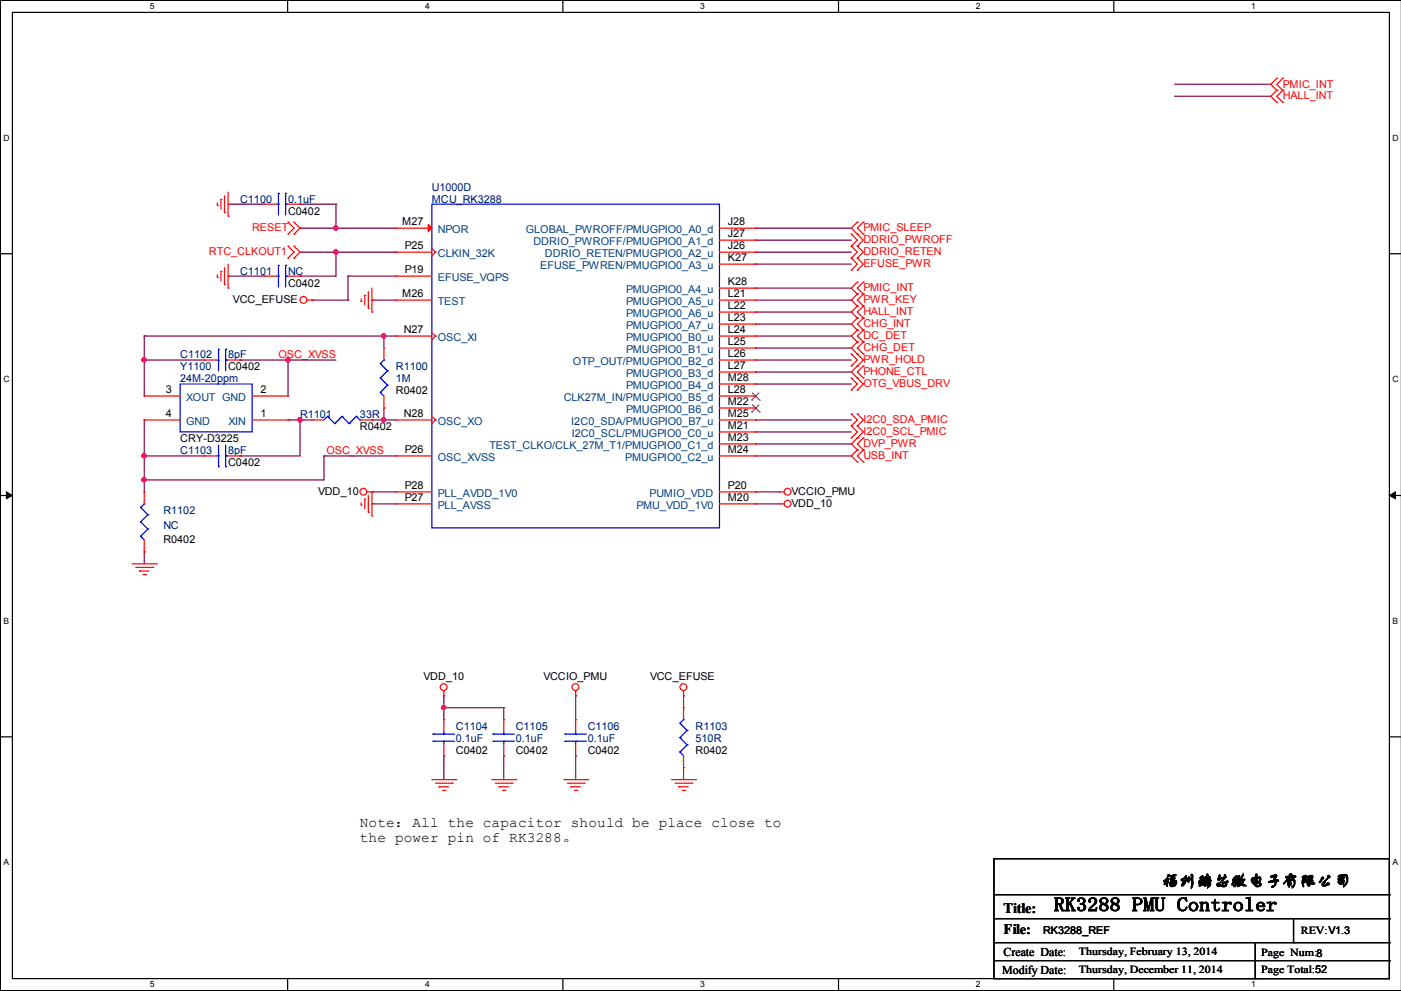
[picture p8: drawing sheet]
<svg xmlns="http://www.w3.org/2000/svg" width="297mm" height="210mm" viewBox="0 0 297 210" stroke-linecap="round" stroke-linejoin="round" font-family="sans-serif">
<path d="M2.6 2.6h291.9v204.7h-291.9zM297 .1h-296.9v209.8h296.9" fill="none" stroke="#000" stroke-width=".25"/>
<g fill="#fff">
<path d="M31.7 .3h1.1v2.1h-1.1z"/>
<path d="M31.7 207.6h1.1v2h-1.1z"/>
</g>
<path d="M61 .1v2.5M61 207.3v2.6" fill="none" stroke="#000" stroke-width=".25"/>
<g fill="#fff">
<path d="M90.1 .3h1v2.1h-1z"/>
<path d="M90.1 207.6h1v2h-1z"/>
</g>
<path d="M119.3 .1v2.5M119.3 207.3v2.6" fill="none" stroke="#000" stroke-width=".25"/>
<g fill="#fff">
<path d="M148.4 .3h1v2.1h-1z"/>
<path d="M148.4 207.6h1v2h-1z"/>
</g>
<path d="M177.7 .1v2.5M177.7 207.3v2.6" fill="none" stroke="#000" stroke-width=".25"/>
<g fill="#fff">
<path d="M206.8 .3h1.1v2.1h-1.1z"/>
<path d="M206.8 207.6h1.1v2h-1.1z"/>
</g>
<path d="M236.1 .1v2.5M236.1 207.3v2.6" fill="none" stroke="#000" stroke-width=".25"/>
<g fill="#fff">
<path d="M265.2 .3h1v2.1h-1z"/>
<path d="M265.2 207.6h1v2h-1z"/>
<path d="M.8 28.2h1.2v2h-1.2z"/>
<path d="M295.1 28.2h1.3v2h-1.3z"/>
<path d="M.8 79.3h1.2v2.1h-1.2z"/>
<path d="M295.1 79.3h1.3v2.1h-1.3z"/>
</g>
<path d="M.1 53.8h2.5M294.5 53.8h2.5" fill="none" stroke="#000" stroke-width=".25"/>
<g fill="#fff">
<path d="M.8 130.6h1.1v2h-1.1z"/>
<path d="M295.1 130.6h1.2v2h-1.2z"/>
</g>
<path d="M.1 105h2.5M294.5 105h2.5" fill="none" stroke="#000" stroke-width=".25"/>
<path d="M1.4 104.2l1.2 .8-1.2 .7zM294.5 105l1.2-.8v1.5z" fill="#000" stroke="#000" stroke-width=".21"/>
<g fill="#fff">
<path d="M.8 181.7h1.1v2h-1.1z"/>
<path d="M295.1 181.7h1.1v2h-1.1z"/>
</g>
<g fill="none" stroke="#000" stroke-width=".25">
<path d="M.1 156.1h2.5M294.5 156.1h2.5M210.7 181.9h83.8v25.4h-83.8zM210.7 189.6h83.8M210.7 194.6h83.8M210.7 199.7h83.8M266 199.7v7.6M274.2 199.7h.1M274.2 194.6v5.1M294.5 189.6h.1M294.5 194.6h.1M294.5 199.7h.1"/>
<path d="M210.7 203.5h83.8M266 207.3h.1M294.5 203.5h.1"/>
</g>
<g fill="none" stroke="#800040" stroke-width=".25">
<path d="M249 17.9h.1M249 17.9h20.3M249 20.4h.1M249 20.4h20.3M48.3 43.3h.1M48.3 58.5h.1M48.3 43.3h7.7M48.3 58.5h7.7M63.6 43.3h.1M63.6 48.3h.1M63.6 58.5h.1M63.6 53.4h20.3"/>
<path d="M63.6 48.3h20.3M63.6 43.3h7.6M71.2 48.3h.1M71.2 43.3h.1M71.2 53.4h.1M71.2 43.3v5M71.2 53.4v5.1h-7.6M73.7 58.5h.1M73.7 58.5v5.1M73.7 58.5h10.2M83.9 53.4h.1M160.1 56h.1"/>
<path d="M160.1 53.4h.1M160.1 48.3h.1M160.1 50.9h.1M160.1 56h20.3M160.1 53.4h20.3M160.1 48.3h20.3M160.1 50.9h20.3M30.6 71.2h.1M30.6 76.3h.1M30.6 71.2h53.3M30.6 71.2v12.7M30.6 76.3h12.7"/>
<path d="M50.9 76.3h.1M50.9 76.3h20.3M61 76.3h.1M61 76.3v7.6M66.1 63.6h.1M66.1 63.6h7.6M73.7 63.6h.1M78.8 63.6h.1M78.8 63.6h5.1M81.4 71.2h.1M81.4 71.2v2.5M160.1 61h.1"/>
<path d="M160.1 66.1h.1M160.1 71.2h.1M160.1 78.8h.1M160.1 76.3h.1M160.1 73.7h.1M160.1 68.7h.1M160.1 61h20.3M160.1 66.1h20.3M160.1 71.2h20.3M160.1 76.3h20.3M160.1 63.6h20.3M160.1 78.8h20.3"/>
<path d="M160.1 73.7h20.3M160.1 68.7h20.3M180.4 63.6h.1M30.6 96.6h.1M30.6 89h.1M30.6 96.6h12.7M30.6 89v15.2M50.9 96.6h.1M61 89h.1M61 89h5.1M63.6 89h.1M63.6 89v7.6h-12.7"/>
<path d="M68.7 96.6h.1M68.7 96.6h15.2M68.7 96.6v5.1h-38.1M78.8 89h.1M78.8 89h5.1M81.4 89h.1M81.4 86.4h.1M81.4 86.4v2.6M160.1 81.4h.1M160.1 91.5h.1M160.1 89h.1M160.1 94.1h.1"/>
<path d="M160.1 96.6h.1M160.1 96.6h20.3M160.1 89h20.3M160.1 81.4h20.3M160.1 91.5h20.3M160.1 94.1h20.3M30.6 101.7h.1M30.6 116.9h.1M30.6 116.9v2.6M78.8 104.2h.1M78.8 106.8h.1M78.8 104.2h5.1"/>
<path d="M78.8 106.8h5.1M160.1 106.8h.1M160.1 104.2h.1M160.1 104.2h5.1M160.1 106.8h5.1M94.1 149.9h.1M94.1 147.4h.1M94.1 149.9h12.7M94.1 147.4v5.1M106.8 149.9h.1M106.8 149.9v2.6M122 147.4h.1"/>
<path d="M122 147.4v5.1M144.9 147.4h.1M144.9 147.4v2.5M94.1 160.1h.1M94.1 160.1v5.1M106.8 160.1h.1M106.8 160.1v5.1M122 160.1h.1M122 160.1v5.1M144.9 162.6h.1M144.9 162.6v2.6"/>
</g>
<g fill="#f0f" stroke="#f0f" stroke-width=".25">
<circle cx="81.3" cy="71.2" r=".47"/>
<circle cx="81.3" cy="88.9" r=".47"/>
<circle cx="63.5" cy="88.9" r=".47"/>
<circle cx="30.5" cy="96.6" r=".47"/>
<circle cx="30.5" cy="76.2" r=".47"/>
<circle cx="71.2" cy="48.3" r=".47"/>
<circle cx="30.5" cy="101.6" r=".47"/>
<circle cx="61" cy="76.2" r=".47"/>
<circle cx="94" cy="149.9" r=".47"/>
<circle cx="71.2" cy="53.4" r=".47"/>
</g>
<g fill="none" stroke="#f00" stroke-width=".25">
<path d="M270.6 16.6h.1M270.6 19.1h.1M270.6 16.6l-1.3 1.3 1.3 1.2M270.6 19.1l-1.3 1.3 1.3 1.3M271.9 19.1h.1M271.9 16.6h.1M271.9 16.6l-1.3 1.3 1.3 1.2M271.9 19.1l-1.3 1.3 1.3 1.3M270.6 21.7h.1M271.9 21.7h.1M46.1 43.5h.1M46.1 58.8h.1"/>
<path d="M46.1 43v.5M46.1 58.3v.5M46.8 42.2h.1M46.8 57.5h.1M46.8 42.2v2.1M46.8 57.5v2M47.6 45h.1M47.6 41.5v3.5M47.6 56.7v3.6M48.3 45.8h.1M48.3 40.7v5.1M48.3 56v5"/>
<path d="M56 58.5h.1M56 43.3h.1M56 58.5h2.5M56 43.3h2.5M61 47.1h.1M61 49.6h.1M61 52.2h.1M61 54.7h.1M61 47.1l1.3 1.2-1.3 1.3M61 52.2l1.3 1.2-1.3 1.3M61 58.5h2.6M61 43.3h2.6"/>
<path d="M62.3 49.6h.1M62.3 47.1h.1M62.3 54.7h.1M62.3 52.2h.1M62.3 47.1l1.3 1.2-1.3 1.3M62.3 52.2l1.3 1.2-1.3 1.3M63.6 58.5h.1M63.6 43.3h.1M83.9 48.3h.1M83.9 53.4h.1M83.9 58.5h.1M83.9 48.3h7.6"/>
<path d="M83.9 53.4h7.6M83.9 58.5h7.6M91.5 54.2h.1M91.5 52.7l.8 .7M92.3 53.4h.1M92.3 53.4l-.8 .8M152.5 48.3h7.6M152.5 53.4h7.6M152.5 50.9h7.6M152.5 56h7.6M160.1 48.3h.1M160.1 50.9h.1"/>
<path d="M160.1 53.4h.1M160.1 56h.1M180.4 54.7h.1M180.4 52.2h.1M180.4 57.2h.1M180.4 49.6h.1M180.4 52.2l1.3 1.2-1.3 1.3M180.4 54.7l1.3 1.3-1.3 1.2M180.4 49.6l1.3 1.3-1.3 1.3M181.7 54.7h.1M181.7 52.2h.1M181.7 57.2h.1"/>
<path d="M181.7 47.1h.1M181.7 49.6h.1M181.7 59.8h.1M181.7 52.2l1.3 1.2-1.3 1.3M181.7 54.7l1.3 1.3-1.3 1.2M181.7 47.1l-1.3 1.2 2.6 2.6-1.3 1.3M181.7 59.8l-1.3 1.2 1.3 1.3M183 49.6h.1M183 47.1h.1M183 59.8h.1M183 47.1l-1.3 1.2 1.3 1.3M183 59.8l-1.3 1.2 1.3 1.3"/>
<path d="M43.3 76.3h.1M43.3 76.3h2.5M47.6 60.3h.1M48.3 61h.1M48.3 76.3h2.6M50.9 76.3h.1M65.1 63.6h1M66.1 63.6h.1M76.5 63.8h.1M76.5 63.3v.5M77.3 62.6h.1M77.3 62.6v2"/>
<path d="M78.1 65.4h.1M78.1 61.8v3.6M78.8 66.1h.1M78.8 61v5.1M81.4 73.7h.1M81.4 73.7v2.6M83.9 71.2h.1M83.9 63.6h.1M83.9 63.6h7.6M83.9 71.2h7.6M91.5 72h.1M91.5 70.4l.8 .8"/>
<path d="M92.3 71.2h.1M92.3 71.2l-.8 .8M152.5 63.6h7.6M152.5 71.2h7.6M152.5 61h7.6M152.5 66.1h7.6M152.5 68.7h7.6M152.5 73.7h7.6M152.5 76.3h7.6M152.5 78.8h7.6M160.1 61h.1M160.1 63.6h.1"/>
<path d="M160.1 66.1h.1M160.1 68.7h.1M160.1 71.2h.1M160.1 73.7h.1M160.1 76.3h.1M160.1 78.8h.1M180.4 77.6h.1M180.4 75h.1M180.4 75l1.3 1.3-1.3 1.3M181.7 69.9h.1M181.7 72.5h.1M181.7 77.6h.1"/>
<path d="M181.7 62.3h.1M181.7 64.9h.1M181.7 67.4h.1M181.7 75h.1M181.7 72.5l-1.3 1.2 2.6 2.6-2.6 2.5 2.6 2.6-1.3 1.2M181.7 69.9l-1.3 1.3 1.3 1.3M181.7 64.9l-1.3 1.2 1.3 1.3M181.7 62.3l-1.3 1.3 1.3 1.3M181.7 67.4l-1.3 1.3 1.3 1.2M183 72.5h.1M183 69.9h.1M183 77.6h.1"/>
<path d="M183 62.3h.1M183 67.4h.1M183 64.9h.1M183 75h.1M183 69.9l-1.3 1.3 1.3 1.3M183 77.6l-1.3 1.2 1.3 1.3M183 64.9l-1.3 1.2 1.3 1.3M183 62.3l-1.3 1.3 1.3 1.3M183 72.5l-1.3 1.2 1.3 1.3M183 67.4l-1.3 1.3 1.3 1.2M30.6 83.9h.1M30.6 89h.1"/>
<path d="M30.6 89h7.6M30.6 83.9h7.6M43.3 96.6h.1M43.3 96.6h2.5M48.3 96.6h2.6M50.9 96.6h.1M53.4 89h7.6M53.4 83.9h7.6M61 89h.1M61 83.9h.1M66.1 89h.1M66.1 89h2.6"/>
<path d="M76.3 89h2.5M78.8 89h.1M81.4 86.4h.1M81.4 83.9v2.5M83.9 89h.1M83.9 96.6h.1M83.9 89h7.6M83.9 96.6h7.6M91.5 89.7h.1M91.5 88.2l.8 .8M92.3 89h.1M92.3 89l-.8 .7"/>
<path d="M152.5 89h7.6M152.5 81.4h7.6M152.5 83.9h7.6M152.5 86.4h7.6M152.5 91.5h7.6M152.5 94.1h7.6M152.5 96.6h7.6M160.1 81.4h.1M160.1 83.9h.1M160.1 86.4h.1M160.1 89h.1M160.1 91.5h.1"/>
<path d="M160.1 94.1h.1M160.1 96.6h.1M180.4 92.8h.1M180.4 90.3h.1M180.4 87.7h.1M180.4 82.6h.1M180.4 80.1h.1M180.4 90.3l1.3 1.2-1.3 1.3M180.4 87.7l1.3 1.3-1.3 1.3M180.4 80.1l1.3 1.3-1.3 1.2M181.7 92.8h.1M181.7 95.3h.1"/>
<path d="M181.7 90.3h.1M181.7 87.7h.1M181.7 82.6h.1M181.7 80.1h.1M181.7 97.9h.1M181.7 90.3l1.3 1.2-2.6 2.6 1.3 1.2M181.7 87.7l1.3 1.3-1.3 1.3M181.7 95.3l-1.3 1.3 1.3 1.3M183 95.3h.1M183 92.8h.1M183 80.1h.1M183 97.9h.1"/>
<path d="M183 92.8l-1.3 1.3 1.3 1.2M183 95.3l-1.3 1.3 1.3 1.3M28 119.5h5.1M30.6 116.9h.1M30.6 104.2h.1M30.6 104.2v2.6M30.6 114.4v2.5M33.1 119.5h.1M76.5 107h.1M76.5 106.5v.5M77.3 105.7h.1M77.3 105.7v2.1"/>
<path d="M77.8 104.2h1M78.1 108.5h.1M78.1 105v3.5M78.8 104.2h.1M78.8 109.3h.1M78.8 104.2v5.1M83.9 104.2h.1M83.9 106.8h.1M83.9 104.2h7.6M83.9 106.8h7.6M152.5 104.2h7.6M152.5 106.8h7.6"/>
<path d="M160.1 104.2h.1M160.1 106.8h.1M165.2 104.2h.1M165.2 106.8h.1M165.2 104.2h1M165.2 106.8h1M28.8 120.2h3.5M29.5 121h.1M29.5 121h2.1M30.3 121.8h.5M30.8 121.8h.1M32.3 120.2h.1"/>
<path d="M94.1 147.4h.1M94.1 152.5h.1M94.1 146.4v1M94.1 152.5v2.5M94.1 157.6v2.5M106.8 152.5h.1M106.8 152.5v2.5M106.8 157.6v2.5M122 147.4h.1M122 152.5h.1M122 146.4v1M122 152.5v2.5"/>
<path d="M122 157.6v2.5M144.9 147.4h.1M144.9 149.9h.1M144.9 146.4v1M144.9 149.9v2.6M91.5 165.2h5.1M92.3 165.9h3.5M93 166.7h.1M93 166.7h2.1M93.8 167.5h.5M94.1 160.1h.1M94.3 167.5h.1"/>
<path d="M95.8 165.9h.1M96.6 165.2h.1M104.2 165.2h5.1M105 165.9h3.5M105.7 166.7h.1M105.7 166.7h2.1M106.5 167.5h.5M106.8 160.1h.1M107 167.5h.1M108.5 165.9h.1M109.3 165.2h.1M119.5 165.2h5"/>
<path d="M120.2 165.9h3.6M121 166.7h.1M121 166.7h2M121.8 167.5h.5M122 160.1h.1M122.3 167.5h.1M123.8 165.9h.1M124.5 165.2h.1M142.3 165.2h5.1M143.1 165.9h3.5M143.8 166.7h.1M143.8 166.7h2.1"/>
<path d="M144.6 167.5h.5M144.9 162.6h.1M144.9 160.1v2.5M145.1 167.5h.1M146.6 165.9h.1M147.4 165.2h.1"/>
<circle cx="64.3" cy="63.5" r=".72"/>
<circle cx="77" cy="104.2" r=".72"/>
<circle cx="166.9" cy="104.2" r=".72"/>
<circle cx="166.9" cy="106.7" r=".72"/>
<circle cx="94" cy="145.6" r=".72"/>
<circle cx="122" cy="145.6" r=".72"/>
<circle cx="144.8" cy="145.6" r=".72"/>
</g>
<g fill="none" stroke="#00f" stroke-width=".25">
<path d="M58.5 58.5h.5M58.5 43.3h.5M59 58.5h.1M59 56.2h.1M59 43.3h.1M59 41h.1M59 41v4.6M59 56.2v4.6M60.5 56.2h.1M60.5 58.5h.1M60.5 41h.1M60.5 43.3h.1"/>
<path d="M60.5 58.5h.5M60.5 41v4.6M60.5 56.2v4.6M60.5 43.3h.5M91.5 43.3h61v68.5h-61zM45.8 76.3h.5M46.3 76.3h.1M46.3 74h.1M46.3 74v4.6M47.8 74h.1M47.8 76.3h.1M47.8 74v4.6"/>
<path d="M47.8 76.3h.5M80.6 77h.1M80.6 77l1.5 1.6M81.4 76.3h.1M81.4 76.3l-.8 .7M82.1 78.6h.1M82.1 78.6l-1.5 1.5M38.2 81.4h15.2v10.1h-15.2zM45.8 96.6h.5M46.3 98.9h.1M46.3 96.6h.1M46.3 94.3v4.6"/>
<path d="M47.8 96.6h.1M47.8 98.9h.1M47.8 96.6h.5M47.8 94.3v4.6M69.4 88.2h.1M69.4 88.2l-.7 .8M69.4 88.2l1.6 1.5M71 89.7h.1M72.5 88.2h.1M72.5 88.2l-1.5 1.5M72.5 88.2l1.5 1.5M74 89.7h.1"/>
<path d="M75.5 88.2h.1M75.5 88.2l-1.5 1.5M75.5 88.2l.8 .8M76.3 89h.1M80.6 83.1h.1M80.6 80.1h.1M80.6 83.1l.8 .8M80.6 80.1l1.5 1.5M82.1 81.6h.1M82.1 81.6l-1.5 1.5M29.8 113.6h.1M29.8 110.6h.1"/>
<path d="M29.8 107.5h.1M29.8 113.6l.8 .8M29.8 110.6l1.5 1.5M29.8 107.5l1.5 1.6M30.6 106.8h.1M30.6 106.8l-.8 .7M31.3 112.1h.1M31.3 109.1h.1M31.3 112.1l-1.5 1.5M31.3 109.1l-1.5 1.5M91.8 155.5h.1M91.8 157.1h.1"/>
<path d="M91.8 155.5h4.6M91.8 157.1h4.6M94.1 157.1h.1M94.1 155.5h.1M94.1 155v.5M94.1 157.1v.5M104.5 155.5h.1M104.5 157.1h.1M104.5 155.5h4.6M104.5 157.1h4.6M106.8 157.1h.1M106.8 155.5h.1"/>
<path d="M106.8 155v.5M106.8 157.1v.5M119.7 155.5h.1M119.7 157.1h.1M119.7 155.5h4.6M119.7 157.1h4.6M122 157.1h.1M122 155.5h.1M122 155v.5M122 157.1v.5M144.1 159.3h.1M144.1 156.3h.1"/>
<path d="M144.1 153.2h.1M144.1 159.3l.8 .8M144.1 156.3l1.5 1.5M144.1 153.2l1.5 1.6M144.9 152.5h.1M144.9 152.5l-.8 .7M145.6 157.8h.1M145.6 154.8h.1M145.6 157.8l-1.5 1.5M145.6 154.8l-1.5 1.5"/>
</g>
<path d="M90.8 47.6l.7 .7-.7 .8z" fill="#f00" stroke="#f00" stroke-width=".25"/>
<path d="M159.3 84.8h.1M159.3 87.3h.1M159.4 83.2l1.6 1.6M159.4 85.7l1.6 1.6M160.9 83.2l-1.6 1.6M160.9 85.7l-1.6 1.6M161 84.8h.1M161 87.3h.1" fill="none" stroke="#804000" stroke-width=".21"/>
<text font-size="4.1" x="223.4" y="193">RK3288 PMU Controler</text>
<text font-size="3.6" x="246.2" y="187.7">福州瑞芯微电子有限公司</text>
<g font-size="3">
<text x="76.3" y="178.3">the power pin of RK3288。</text>
<text x="76.3" y="175.3">Note：All the capacitor should be place close to</text>
<text x="212.7" y="193.4">Title:</text>
<text x="212.7" y="198">File:</text>
</g>
<g font-size="2.5">
<text x="212.7" y="202.5">Create Date:</text>
<text x="212.4" y="206.3">Modify Date:</text>
</g>
<g font-size="2.3" fill="#f00">
<text x="271.9" y="18.5">PMIC_INT</text>
<text x="271.9" y="21.1">HALL_INT</text>
<text x="53.4" y="49">RESET</text>
<text x="183" y="49">PMIC_SLEEP</text>
<text x="183" y="51.6">DDRIO_PWROFF</text>
<text x="44.3" y="54.1">RTC_CLKOUT1</text>
<text x="183" y="54.1">DDRIO_RETEN</text>
<text x="183" y="56.6">EFUSE_PWR</text>
<text x="183" y="61.7">PMIC_INT</text>
<text x="183" y="64.3">PWR_KEY</text>
<text x="183" y="71.9">DC_DET</text>
<text x="183" y="66.8">HALL_INT</text>
<text x="183" y="69.3">CHG_INT</text>
<text x="59" y="75.8">OSC_XVSS</text>
<text x="183" y="77">PWR_HOLD</text>
<text x="183" y="74.4">CHG_DET</text>
<text x="183" y="82">OTG_VBUS_DRV</text>
<text x="183" y="79.5">PHONE_CTL</text>
<text x="183" y="89.7">I2C0_SDA_PMIC</text>
<text x="183" y="94.7">DVP_PWR</text>
<text x="183" y="92.2">I2C0_SCL_PMIC</text>
<text x="69.2" y="96.1">OSC_XVSS</text>
<text x="183" y="97.3">USB_INT</text>
</g>
<g font-size="2.3" fill="#000080">
<text x="91.5" y="40.4">U1000D</text>
<text x="50.9" y="42.9">C1100</text>
<text x="61" y="42.9">0.1uF</text>
<text x="91.5" y="42.9">MCU_RK3288</text>
<text x="50.9" y="58.2">C1101</text>
<text x="61" y="58.2">NC</text>
<text x="38.2" y="75.9">C1102</text>
<text x="48.3" y="75.9">8pF</text>
<text x="38.2" y="78.5">Y1100</text>
<text x="38.2" y="81">24M-20ppm</text>
<text x="83.9" y="78.5">R1100</text>
<text x="83.9" y="81">1M</text>
<text x="63.6" y="88.6">R1101</text>
<text x="76.3" y="88.6">33R</text>
<text x="38.2" y="96.3">C1103</text>
<text x="48.3" y="96.3">8pF</text>
<text x="34.6" y="109">R1102</text>
<text x="34.6" y="112">NC</text>
<text x="96.6" y="154.7">C1104</text>
<text x="109.3" y="154.7">C1105</text>
<text x="124.6" y="154.7">C1106</text>
<text x="147.4" y="154.7">R1103</text>
<text x="96.6" y="157.2">0.1uF</text>
<text x="109.3" y="157.2">0.1uF</text>
<text x="124.6" y="157.2">0.1uF</text>
<text x="147.4" y="157.2">510R</text>
</g>
<g font-size="2.3">
<text x="61" y="45.5">C0402</text>
<text x="85.3" y="47.8">M27</text>
<text x="154.3" y="47.8">J28</text>
<text x="85.8" y="52.8">P25</text>
<text x="154.3" y="50.3">J27</text>
<text x="154.3" y="52.8">J26</text>
<text x="85.8" y="57.9">P19</text>
<text x="154.3" y="55.4">K27</text>
<text x="49.4" y="64.3">VCC_EFUSE</text>
<text x="61" y="60.7">C0402</text>
<text x="85.3" y="63">M26</text>
<text x="154.3" y="60.5">K28</text>
<text x="154.3" y="63">L21</text>
<text x="154.3" y="65.5">L22</text>
<text x="85.6" y="70.6">N27</text>
<text x="154.3" y="68.1">L23</text>
<text x="154.3" y="70.6">L24</text>
<text x="154.3" y="73.2">L25</text>
<text x="154.3" y="75.7">L26</text>
<text x="35.1" y="83.3">3</text>
<text x="48.3" y="78.5">C0402</text>
<text x="55.2" y="83.3">2</text>
<text x="83.9" y="83.6">R0402</text>
<text x="154.3" y="78.2">L27</text>
<text x="154.3" y="80.8">M28</text>
<text x="154.3" y="83.3">L28</text>
<text x="35.1" y="88.4">4</text>
<text x="55.2" y="88.4">1</text>
<text x="85.6" y="88.4">N28</text>
<text x="154.3" y="85.9">M22</text>
<text x="154.3" y="88.4">M25</text>
<text x="38.2" y="93.7">CRY-D3225</text>
<text x="76.3" y="91.2">R0402</text>
<text x="154.3" y="90.9">M21</text>
<text x="154.3" y="93.5">M23</text>
<text x="48.3" y="98.8">C0402</text>
<text x="85.8" y="96">P26</text>
<text x="154.3" y="96">M24</text>
<text x="67.4" y="104.9">VDD_10</text>
<text x="85.8" y="103.6">P28</text>
<text x="85.8" y="106.2">P27</text>
<text x="154.3" y="106.2">M20</text>
<text x="154.3" y="103.6">P20</text>
<text x="167.7" y="104.9">VCCIO_PMU</text>
<text x="167.7" y="107.4">VDD_10</text>
<text x="34.6" y="115.1">R0402</text>
<text x="89.8" y="144">VDD_10</text>
<text x="115.2" y="144">VCCIO_PMU</text>
<text x="137.8" y="144">VCC_EFUSE</text>
<text x="96.6" y="159.8">C0402</text>
<text x="109.3" y="159.8">C0402</text>
<text x="124.6" y="159.8">C0402</text>
<text x="147.4" y="159.8">R0402</text>
<text x="221.1" y="197.9">RK3288_REF</text>
<text x="275.7" y="198">REV:V1.3</text>
<text x="228.7" y="202.3">Thursday, February 13, 2014</text>
<text x="267.3" y="202.5">Page Num:8</text>
<text x="228.7" y="206.1">Thursday, December 11, 2014</text>
<text x="267.3" y="206.1">Page Total:52</text>
</g>
<g font-size="2.3" fill="#004080">
<text x="92.8" y="49.4">NPOR</text>
<text x="111.4" y="49.4">GLOBAL_PWROFF/PMUGPIO0_A0_d</text>
<text x="113" y="52">DDRIO_PWROFF/PMUGPIO0_A1_d</text>
<text x="92.8" y="54.5">CLKIN_32K</text>
<text x="92.8" y="59.6">EFUSE_VQPS</text>
<text x="114.5" y="57.1">EFUSE_PWREN/PMUGPIO0_A3_u</text>
<text x="115.5" y="54.5">DDRIO_RETEN/PMUGPIO0_A2_u</text>
<text x="92.8" y="64.7">TEST</text>
<text x="132.7" y="62.1">PMUGPIO0_A4_u</text>
<text x="132.7" y="64.7">PMUGPIO0_A5_u</text>
<text x="132.7" y="67.2">PMUGPIO0_A6_u</text>
<text x="132.7" y="69.8">PMUGPIO0_A7_u</text>
<text x="92.8" y="72.3">OSC_XI</text>
<text x="121.4" y="77.4">OTP_OUT/PMUGPIO0_B2_d</text>
<text x="132.7" y="72.3">PMUGPIO0_B0_u</text>
<text x="132.7" y="74.8">PMUGPIO0_B1_u</text>
<text x="132.7" y="79.9">PMUGPIO0_B3_d</text>
<text x="132.7" y="82.5">PMUGPIO0_B4_d</text>
<text x="39.5" y="85">XOUT GND</text>
<text x="119.5" y="85">CLK27M_IN/PMUGPIO0_B5_d</text>
<text x="132.7" y="87.5">PMUGPIO0_B6_d</text>
<text x="39.5" y="90.1">GND</text>
<text x="48.4" y="90.1">XIN</text>
<text x="92.8" y="90.1">OSC_XO</text>
<text x="103.7" y="95.2">TEST_CLKO/CLK_27M_T1/PMUGPIO0_C1_d</text>
<text x="121.1" y="90.1">I2C0_SDA/PMUGPIO0_B7_u</text>
<text x="121.2" y="92.6">I2C0_SCL/PMUGPIO0_C0_u</text>
<text x="92.8" y="97.7">OSC_XVSS</text>
<text x="132.5" y="97.7">PMUGPIO0_C2_u</text>
<text x="92.8" y="105.3">PLL_AVDD_1V0</text>
<text x="92.8" y="107.9">PLL_AVSS</text>
<text x="134.9" y="107.9">PMU_VDD_1V0</text>
<text x="137.7" y="105.3">PUMIO_VDD</text>
</g>
<g font-size="1.8">
<text x="31.8" y="1.9">5</text>
<text x="90.1" y="1.9">4</text>
<text x="148.4" y="1.9">3</text>
<text x="206.8" y="1.9">2</text>
<text x="265.2" y="1.9">1</text>
<text x=".8" y="29.8">D</text>
<text x="295.2" y="29.8">D</text>
<text x=".8" y="80.9">C</text>
<text x="295.2" y="80.9">C</text>
<text x=".8" y="132.2">B</text>
<text x="295.2" y="132.2">B</text>
<text x=".8" y="183.3">A</text>
<text x="295.2" y="183.3">A</text>
<text x="31.8" y="209.2">5</text>
<text x="90.1" y="209.2">4</text>
<text x="148.4" y="209.2">3</text>
<text x="206.8" y="209.2">2</text>
<text x="265.2" y="209.2">1</text>
</g>
</svg>
